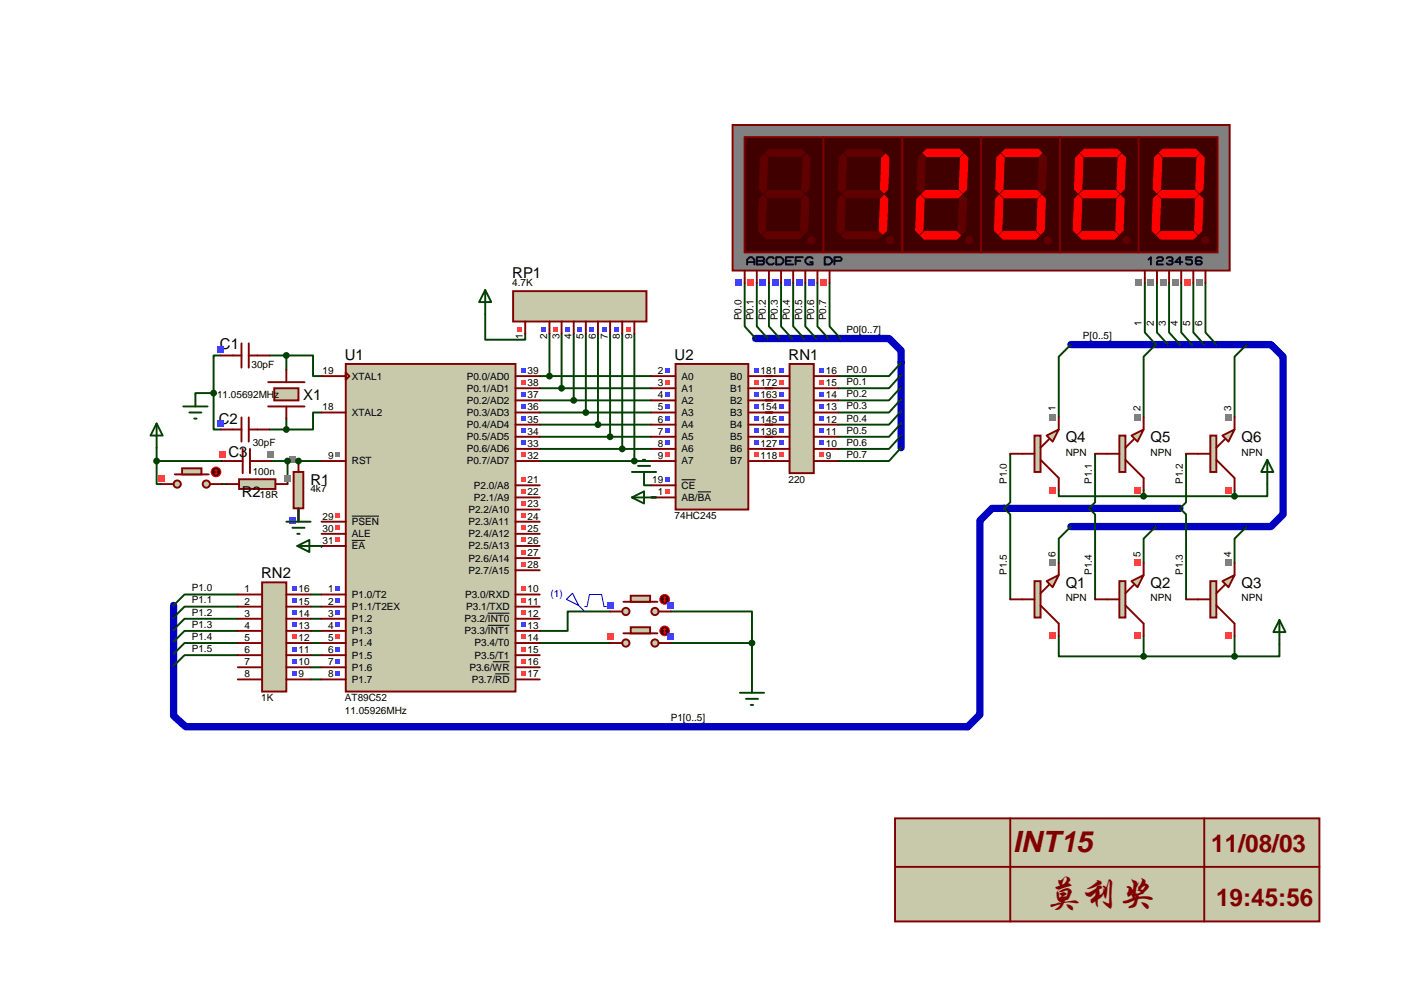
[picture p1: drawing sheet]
<svg xmlns="http://www.w3.org/2000/svg" width="297mm" height="210mm" viewBox="0 0 297 210" stroke-linecap="round" stroke-linejoin="round" font-family="sans-serif">
<path d="M158.3 70.9h27.9l2.6 2.5v20.3M224.3 72.1h41.9l2.6 2.6v33l-2.6 2.5h-41.9M247.2 106.4h-39.4l-2.5 2.6v40.6l-2.6 2.5h-163.8l-2.5-2.2v-23.2" fill="none" stroke="#0000c0" stroke-width="1.5"/>
<g fill="none" stroke="#004000" stroke-width=".4">
<path d="M46.3 74.4h-1.6v7.9M56.4 74.4h3.6M60 74.4h5.6v4.3h1.7M60 74.4v3.1M160.3 78.7h1.5M44.7 82.3v7.6h1.6M44.7 82.3h-3.8v.2M56.4 89.9h3.6M60 87.6v2.3M67.3 86.4h-1.7v3.5h-5.6M160.3 81.3h1.5M160.3 83.8h1.5"/>
<path d="M160.3 86.4h1.5M160.3 88.9h1.5M160.3 91.4h1.5M160.3 94h1.5M160.3 96.5h1.5M46.5 101.3h1M62.5 106.7v2.3M134.9 101.3v.3h1.5M136.4 104.1h1.1"/>
</g>
<circle cx="67.3" cy="114.3" r=".2" fill="#004000"/>
<g fill="none" stroke="#004000" stroke-width=".4">
<path d="M156 59.2v9.1l2.3 2.6M158.5 59.2v9.1l2.3 2.6M161.1 59.2v9.1l2.3 2.6M163.6 59.2v9.1l2.3 2.6M166.2 59.2v9.1l2.2 2.6M168.7 59.2v9.1l2.3 2.6M171.2 59.2v9.1l2.3 2.6M173.8 59.2v9.1l2.3 2.6M239.8 59.2v10.4l2.3 2.5-2.5 2.6v12.7M242.4 59.2v10.4l2.2 2.5M244.9 59.2v10.4l2.3 2.5M247.4 59.2v10.4l2.3 2.5"/>
<path d="M250 59.2v10.4l2.3 2.5M252.5 59.2v10.4l2.3 2.5M101.6 65.8v5.3h8.4v-1.2M113.1 78.7h23.3M115.1 69.9v8.8M117.6 69.9v11.4M120.2 69.9v13.9M122.7 69.9v16.5M125.3 69.9v19M127.8 69.9v21.5M130.3 69.9v24.1M132.9 69.9v26.6"/>
<path d="M188.8 78.5l-2.6 2.8h-10.6M188.8 75.9l-2.6 2.8h-10.6M224.3 72.1l-2.5 2.6v12.7M261.2 72.1l-2.6 2.6v12.7M32.8 96.5v4.8h1M32.8 96.5h13.7M32.8 93.7v2.8M56.7 96.5h10.6M60.2 96.5v4.8M62.5 96.3v.2M113.1 81.3h23.3M113.1 83.8h23.3"/>
<path d="M113.1 86.4h23.3M113.1 88.9h23.3M113.1 91.4h23.3M113.1 94h23.3M113.1 96.5h23.3M188.8 93.7l-2.6 2.8h-10.6M188.8 91.2l-2.6 2.8h-10.6M188.8 88.6l-2.6 2.8h-10.6M188.8 86.1l-2.6 2.8h-10.6M188.8 83.6l-2.6 2.8h-10.6M188.8 81l-2.6 2.8h-10.6M211.6 95v10.2l-1.2 1.2 1.2 1.3v17.8"/>
<path d="M229.4 95v10.2l-1.3 1.2 1.3 1.3v17.8M248.5 95v10.2l-1.3 1.2 1.3 1.3v17.8M221.8 102.6v1.3h17.8M224.3 110.2l-2.5 2.6v5.1M239.6 103.9h19M239.6 102.6v1.3M242.1 110.2l-2.5 2.6v5.1M258.6 102.6v1.3M261.2 110.2l-2.6 2.6v5.1M265.5 101.3v2.6h-6.9M49.8 124.5h-11.2l-2.2 2.2M49.8 127h-11.2l-2.2 2.3"/>
<path d="M49.8 129.5h-11.2l-2.2 2.3M49.8 132.1h-11.2l-2.2 2.3M49.8 134.6h-11.2l-2.2 2.3M49.8 137.2h-11.2l-2.2 2.2M65.1 134.6h2.2M65.1 124.5h2.2M65.1 127h2.2M65.1 129.5h2.2M65.1 132.1h2.2M65.1 137.2h2.2M65.1 139.7h2.2M113.1 134.6h14.7"/>
<path d="M127.8 128h-8.9v4.1h-5.8M140.5 134.6h17M140.5 128h17v14.5M221.8 133.1v4.3h17.8M239.6 137.4h19M239.6 133.1v4.3M258.6 133.1v4.3M268 134.9v2.5h-9.4M65.1 142.2h2.2"/>
</g>
<path d="M72.4 76.2h35.6v68.6h-35.6z" fill="#c8c8aa" stroke="#800000" stroke-width=".4"/>
<g fill="none" stroke="#800000" stroke-width=".4">
<path d="M67.3 78.7h5.1M72.4 78l.8 .7-.8 .8zM108 78.7h5.1M67.3 86.4h5.1M67.3 96.5h5.1M108 86.4h5.1M108 96.5h5.1M108 81.3h5.1M108 83.8h5.1M108 88.9h5.1M108 91.4h5.1M108 94h5.1"/>
<path d="M67.3 111.8h5.1M67.3 114.3h5.1M67.3 109.2h5.1M108 111.8h5.1M108 114.3h5.1M108 109.2h5.1M108 119.4h5.1M108 101.6h5.1M108 104.1h5.1M108 106.7h5.1M108 116.8h5.1M67.3 124.5h5.1"/>
<path d="M67.3 127h5.1M67.3 129.5h5.1M67.3 132.1h5.1M67.3 134.6h5.1M67.3 137.2h5.1M67.3 139.7h5.1M108 124.5h5.1M108 127h5.1M108 129.5h5.1M108 132.1h5.1M108 134.6h5.1M108 137.2h5.1"/>
<path d="M108 139.7h5.1M67.3 142.2h5.1M108 142.2h5.1"/>
</g>
<path d="M73.7 113.1h2.8M73.7 108.1h5.7M102.2 128.4h4.5M102.2 130.9h4.5M103.2 138.5h3.5M103.7 141.1h3" fill="none" stroke="#000" stroke-width=".21"/>
<g fill="#ff4040">
<path d="M70.3 110h1v1h-1z"/>
<path d="M70.3 112.5h1v1h-1z"/>
<path d="M70.3 107.4h1v1.1h-1z"/>
</g>
<path d="M70.3 94.7h1v1.1h-1z" fill="#808080"/>
<path d="M109.1 77h1v1h-1z" fill="#4040ff"/>
<path d="M109.1 79.5h1v1h-1z" fill="#ff4040"/>
<g fill="#4040ff">
<path d="M109.1 82h1v1.1h-1z"/>
<path d="M109.1 84.6h1v1h-1z"/>
<path d="M109.1 87.1h1v1h-1z"/>
<path d="M109.1 89.7h1v1h-1z"/>
<path d="M109.1 92.2h1v1h-1z"/>
</g>
<path d="M109.1 94.7h1v1.1h-1z" fill="#ff4040"/>
<g fill="#4040ff">
<path d="M70.3 122.7h1v1h-1z"/>
<path d="M70.3 125.2h1v1h-1z"/>
<path d="M70.3 127.8h1v1h-1z"/>
<path d="M70.3 130.3h1v1h-1z"/>
</g>
<path d="M70.3 132.8h1v1.1h-1z" fill="#ff4040"/>
<g fill="#4040ff">
<path d="M70.3 135.4h1v1h-1z"/>
<path d="M70.3 137.9h1v1h-1z"/>
<path d="M70.3 140.5h1v1h-1z"/>
</g>
<g fill="#ff4040">
<path d="M109.1 122.7h1v1h-1z"/>
<path d="M109.1 125.2h1v1h-1z"/>
<path d="M109.1 127.8h1v1h-1z"/>
</g>
<path d="M109.1 130.3h1v1h-1z" fill="#4040ff"/>
<g fill="#ff4040">
<path d="M109.1 132.8h1v1.1h-1z"/>
<path d="M109.1 140.5h1v1h-1z"/>
<path d="M109.1 137.9h1v1h-1z"/>
<path d="M109.1 135.4h1v1h-1z"/>
<path d="M109.1 117.6h1v1h-1z"/>
<path d="M109.1 99.8h1v1h-1z"/>
<path d="M109.1 102.4h1v1h-1z"/>
<path d="M109.1 104.9h1v1h-1z"/>
<path d="M109.1 107.4h1v1.1h-1z"/>
<path d="M109.1 110h1v1h-1z"/>
<path d="M109.1 112.5h1v1h-1z"/>
<path d="M109.1 115.1h1v1h-1z"/>
</g>
<path d="M56.2 85.1h7.6M56.2 80h7.6" fill="none" stroke="#800000" stroke-width=".4"/>
<path d="M57.4 81.3h5.1v2.5h-5.1z" fill="#c8c8aa" stroke="#800000" stroke-width=".4"/>
<path d="M46.3 74.4h4.3M50.6 71.9v5.1M52.1 71.9v5.1M52.1 74.4h4.3M60 77.5v2.5M60 85.1v2.5" fill="none" stroke="#800000" stroke-width=".4"/>
<path d="M45.6 72.5h1.3v1.3h-1.3z" fill="#4040ff"/>
<path d="M46.3 89.9h4.3M50.6 87.4v5.1M52.1 87.4v5.1M52.1 89.9h4.3" fill="none" stroke="#800000" stroke-width=".4"/>
<path d="M45.6 88h1.3v1.3h-1.3z" fill="#4040ff"/>
<g fill="#004000" stroke="#004000" stroke-width=".4">
<circle cx="60" cy="89.9" r=".51"/>
<circle cx="60" cy="74.4" r=".51"/>
</g>
<path d="M46.5 96.5h4.3M50.8 94v5.1M52.4 94v5.1M52.4 96.5h4.3" fill="none" stroke="#800000" stroke-width=".4"/>
<path d="M45.9 94.6h1.3v1.3h-1.3z" fill="#ff4040"/>
<path d="M56 94.6h1.3v1.3h-1.3z" fill="#808080"/>
<g fill="#c8c8aa" stroke="#800000" stroke-width=".4">
<circle cx="43.2" cy="101.3" r=".76"/>
<circle cx="37.1" cy="101.3" r=".76"/>
</g>
<path d="M36.6 99.3h7.1" fill="none" stroke="#800000" stroke-width=".4"/>
<path d="M38.1 98h4.1v1.3h-4.1z" fill="#c8c8aa" stroke="#800000" stroke-width=".4"/>
<path d="M33.8 101.3h2.6M44 101.3h2.5" fill="none" stroke="#800000" stroke-width=".4"/>
<circle cx="45.3" cy="98.8" r="1.02" fill="#400000" stroke="#f00" stroke-width=".21"/>
<path d="M45 98.6l.3-.3 .2 .3M45 99.1l.3 .2M45.3 98.3v1M45.5 99.1l-.2 .2" fill="none" stroke="#f00" stroke-width=".21"/>
<path d="M33.2 99.4h1.3v1.3h-1.3z" fill="#ff4040"/>
<path d="M61.5 98.8h2v7.6h-2z" fill="#c8c8aa" stroke="#800000" stroke-width=".4"/>
<path d="M62.5 96.3v2.5M62.5 106.4v2.6" fill="none" stroke="#800000" stroke-width=".4"/>
<path d="M60.6 95.6h1.3v1.3h-1.3z" fill="#808080"/>
<path d="M60.6 108.3h1.3v1.3h-1.3z" fill="#4040ff"/>
<path d="M50.1 100.3h7.6v2.1h-7.6z" fill="#c8c8aa" stroke="#800000" stroke-width=".4"/>
<path d="M47.5 101.3h2.6M57.7 101.3h2.5" fill="none" stroke="#800000" stroke-width=".4"/>
<path d="M59.6 99.4h1.3v1.3h-1.3z" fill="#808080"/>
<path d="M32.8 88.6v5.1M32.8 88.6l1.3 2.6h-2.6zM38.4 85.1h5.1M39.7 86.4h2.5M40.7 87.6h.5M40.9 82.6v2.5M60 109.2h5.1M61.3 110.5h2.5M62.3 111.8h.5M62.5 106.7v2.5" fill="none" stroke="#004000" stroke-width=".4"/>
<circle cx="44.7" cy="82.3" r=".51" fill="#004000" stroke="#004000" stroke-width=".4"/>
<path d="M141.5 76.2h15.3v30.5h-15.3z" fill="#c8c8aa" stroke="#800000" stroke-width=".4"/>
<g fill="none" stroke="#800000" stroke-width=".4">
<path d="M136.4 78.7h5.1M156.8 78.7h5M136.4 81.3h5.1M136.4 83.8h5.1M136.4 86.4h5.1M136.4 88.9h5.1M136.4 91.4h5.1M136.4 94h5.1M136.4 96.5h5.1M156.8 81.3h5M156.8 83.8h5M156.8 86.4h5"/>
<path d="M156.8 88.9h5M156.8 91.4h5M156.8 94h5M156.8 96.5h5M136.4 101.6h5.1M136.4 104.1h5.1"/>
</g>
<path d="M142.8 100.4h2.9M146.2 103h2.7" fill="none" stroke="#000" stroke-width=".21"/>
<g fill="#4040ff">
<path d="M139.4 77h1v1h-1z"/>
<path d="M157.9 77h1v1h-1z"/>
</g>
<g fill="#ff4040">
<path d="M139.4 79.5h1v1h-1z"/>
<path d="M157.9 79.5h1v1h-1z"/>
</g>
<g fill="#4040ff">
<path d="M139.4 82h1v1.1h-1z"/>
<path d="M157.9 82h1v1.1h-1z"/>
<path d="M139.4 84.6h1v1h-1z"/>
<path d="M157.9 84.6h1v1h-1z"/>
<path d="M139.4 87.1h1v1h-1z"/>
<path d="M157.9 87.1h1v1h-1z"/>
<path d="M139.4 89.7h1v1h-1z"/>
<path d="M157.9 89.7h1v1h-1z"/>
<path d="M139.4 92.2h1v1h-1z"/>
<path d="M157.9 92.2h1v1h-1z"/>
</g>
<g fill="#ff4040">
<path d="M139.4 94.7h1v1.1h-1z"/>
<path d="M157.9 94.7h1v1.1h-1z"/>
</g>
<path d="M139.4 99.8h1v1h-1z" fill="#4040ff"/>
<path d="M139.4 102.4h1v1h-1z" fill="#ff4040"/>
<path d="M132.4 98.8h5.1M133.6 97.5h2.6M134.7 96.3h.5M134.9 98.8v2.5M132.4 104.1l2.5-1.2v2.5zM132.4 104.1h5.1" fill="none" stroke="#004000" stroke-width=".4"/>
<path d="M165.4 76.2h5.1v22.9h-5.1z" fill="#c8c8aa" stroke="#800000" stroke-width=".4"/>
<g fill="none" stroke="#800000" stroke-width=".4">
<path d="M160.3 78.7h5.1M170.5 78.7h5.1M160.3 81.3h5.1M160.3 83.8h5.1M160.3 86.4h5.1M160.3 88.9h5.1M160.3 91.4h5.1M160.3 94h5.1M160.3 96.5h5.1M170.5 81.3h5.1M170.5 83.8h5.1M170.5 86.4h5.1"/>
<path d="M170.5 88.9h5.1M170.5 91.4h5.1M170.5 94h5.1M170.5 96.5h5.1"/>
</g>
<path d="M163.2 77h1.1v1h-1.1z" fill="#4040ff"/>
<path d="M163.2 79.5h1.1v1h-1.1z" fill="#ff4040"/>
<g fill="#4040ff">
<path d="M163.2 82h1.1v1.1h-1.1z"/>
<path d="M163.2 84.6h1.1v1h-1.1z"/>
<path d="M163.2 87.1h1.1v1h-1.1z"/>
<path d="M163.2 89.7h1.1v1h-1.1z"/>
<path d="M163.2 92.2h1.1v1h-1.1z"/>
</g>
<path d="M163.2 94.7h1.1v1.1h-1.1z" fill="#ff4040"/>
<path d="M171.6 77h1v1h-1z" fill="#4040ff"/>
<path d="M171.6 79.5h1v1h-1z" fill="#ff4040"/>
<g fill="#4040ff">
<path d="M171.6 82h1v1.1h-1z"/>
<path d="M171.6 84.6h1v1h-1z"/>
<path d="M171.6 87.1h1v1h-1z"/>
<path d="M171.6 89.7h1v1h-1z"/>
<path d="M171.6 92.2h1v1h-1z"/>
</g>
<path d="M171.6 94.7h1v1.1h-1z" fill="#ff4040"/>
<path d="M62.3 114.3h5M62.3 114.3l2.5-1.3v2.6z" fill="none" stroke="#004000" stroke-width=".4"/>
<path d="M107.5 61h27.9v6.3h-27.9z" fill="#c8c8aa" stroke="#800000" stroke-width=".4"/>
<path d="M110 67.3v2.5M115.1 67.3v2.5M117.6 67.3v2.5M120.2 67.3v2.5M122.7 67.3v2.5M125.3 67.3v2.5M127.8 67.3v2.5M130.3 67.3v2.5M132.9 67.3v2.5" fill="none" stroke="#800000" stroke-width=".4"/>
<path d="M113.3 68.5h1v1h-1z" fill="#4040ff"/>
<path d="M115.9 68.5h1v1h-1z" fill="#ff4040"/>
<g fill="#4040ff">
<path d="M118.4 68.5h1v1h-1z"/>
<path d="M120.9 68.5h1.1v1h-1.1z"/>
<path d="M123.5 68.5h1v1h-1z"/>
<path d="M126 68.5h1v1h-1z"/>
<path d="M128.6 68.5h1v1h-1z"/>
</g>
<g fill="#ff4040">
<path d="M131.1 68.5h1v1h-1z"/>
<path d="M108.2 68.5h1.1v1h-1.1z"/>
</g>
<path d="M101.6 60.7l1.3 2.5h-2.5zM101.6 60.7v5.1" fill="none" stroke="#004000" stroke-width=".4"/>
<g fill="#004000" stroke="#004000" stroke-width=".4">
<circle cx="62.5" cy="96.5" r=".51"/>
<circle cx="32.8" cy="96.5" r=".51"/>
<circle cx="60.2" cy="96.5" r=".51"/>
<circle cx="115.1" cy="78.7" r=".51"/>
<circle cx="117.6" cy="81.3" r=".51"/>
<circle cx="120.2" cy="83.8" r=".51"/>
<circle cx="122.7" cy="86.4" r=".51"/>
<circle cx="125.3" cy="88.9" r=".51"/>
<circle cx="127.8" cy="91.4" r=".51"/>
<circle cx="130.3" cy="94" r=".51"/>
<circle cx="132.9" cy="96.5" r=".51"/>
</g>
<path d="M153.5 26.2h104.1v30.4h-104.1z" fill="#808080" stroke="#800000" stroke-width=".4"/>
<path d="M156 28.7h16.5v24.1h-16.5z" fill="#400000" stroke="#800000" stroke-width=".4"/>
<g fill="#600000" stroke="#600000" stroke-width=".21">
<path d="M161.1 31.2h6.8l.8 .8-.8 .8h-6.8l-.8-.8z"/>
<path d="M168.2 33l.7-.7 .8 .7-.2 6.6-.8 .8-.8-.8z"/>
<path d="M160.1 40.6l.7-.7h6.9l.7 .7-.7 .8h-6.9z"/>
<path d="M159.3 33l.8-.7 .7 .7-.2 6.6-.8 .8-.8-.8z"/>
<path d="M167.9 41.7l.8-.8 .8 .8-.3 6.6-.8 .7-.7-.7z"/>
<path d="M160.6 48.5h6.8l.8 .8-.8 .7h-6.8l-.8-.7z"/>
<path d="M159 41.7l.8-.8 .8 .8-.3 6.6-.7 .7-.8-.7z"/>
</g>
<path d="M172.5 28.7h16.5v24.1h-16.5z" fill="#400000" stroke="#800000" stroke-width=".4"/>
<g fill="#600000" stroke="#600000" stroke-width=".21">
<path d="M177.6 31.2h6.8l.8 .8-.8 .8h-6.8l-.8-.8z"/>
<path d="M184.7 33l.8-.7 .7 .7-.2 6.6-.8 .8-.8-.8z"/>
<path d="M176.6 40.6l.7-.7h6.9l.8 .7-.8 .8h-6.9z"/>
<path d="M175.8 33l.8-.7 .7 .7-.2 6.6-.8 .8-.7-.8z"/>
<path d="M184.4 41.7l.8-.8 .8 .8-.3 6.6-.7 .7-.8-.7z"/>
<path d="M177.1 48.5h6.8l.8 .8-.8 .7h-6.8l-.8-.7z"/>
<path d="M175.6 41.7l.7-.8 .8 .8-.3 6.6-.7 .7-.8-.7z"/>
<circle cx="170" cy="50.3" r=".76"/>
<circle cx="186.5" cy="50.3" r=".76"/>
</g>
<path d="M189 28.7h16.5v24.1h-16.5z" fill="#400000" stroke="#800000" stroke-width=".4"/>
<g fill="#600000" stroke="#600000" stroke-width=".21">
<path d="M193.3 32l.8-.8h6.9l.7 .8-.7 .8h-6.9z"/>
<path d="M201.2 33l.8-.7 .7 .7-.2 6.6-.8 .8-.7-.8z"/>
<path d="M193.1 40.6l.7-.7h6.9l.8 .7-.8 .8h-6.9z"/>
<path d="M193.1 32.3l.7 .7-.2 6.6-.8 .8-.7-.8 .2-6.6z"/>
<path d="M201 41.7l.7-.8 .8 .8-.3 6.6-.7 .7-.8-.7z"/>
<path d="M192.8 49.3l.8-.8h6.8l.8 .8-.8 .7h-6.8z"/>
<path d="M192.1 41.7l.7-.8 .8 .8-.3 6.6-.7 .7-.8-.7z"/>
<circle cx="203" cy="50.3" r=".76"/>
</g>
<path d="M205.5 28.7h16.5v24.1h-16.5z" fill="#400000" stroke="#800000" stroke-width=".4"/>
<g fill="#600000" stroke="#600000" stroke-width=".21">
<path d="M210.6 31.2h6.9l.7 .8-.7 .8h-6.9l-.8-.8z"/>
<path d="M217.7 33l.8-.7 .7 .7-.2 6.6-.8 .8-.7-.8z"/>
<path d="M209.6 40.6l.8-.7h6.8l.8 .7-.8 .8h-6.8z"/>
<path d="M208.8 33l.8-.7 .8 .7-.3 6.6-.8 .8-.7-.8z"/>
<path d="M217.5 41.7l.7-.8 .8 .8-.3 6.6-.7 .7-.8-.7z"/>
<path d="M209.3 49.3l.8-.8h6.9l.7 .8-.7 .7h-6.9z"/>
<path d="M208.6 41.7l.7-.8 .8 .8-.3 6.6-.7 .7-.8-.7z"/>
<circle cx="219.5" cy="50.3" r=".76"/>
</g>
<g fill="none" stroke="#000" stroke-width=".4">
<path d="M156.5 55.4v-1l.5-.6h.5l.5 .6v1M156.5 54.9h1.5M158.5 53.8h1.3l.3 .3v.3l-.3 .2 .3 .3v.2l-.3 .3h-1.3zM158.5 54.6h1.3M162.1 54.1l-.3-.3h-.7l-.5 .6v.5l.5 .5h.7l.3-.3M162.6 53.8h1l.5 .6v.5l-.5 .5h-1zM164.6 54.6h1M166.2 53.8h-1.6v1.6h1.6M166.7 54.6h1M168.2 53.8h-1.5v1.6M170.2 54.1l-.2-.3h-.8l-.5 .6v.5l.5 .5h1v-.5h-.5M172.8 53.8h1l.5 .6v.5l-.5 .5h-1z"/>
<path d="M174.8 54.6h1.3l.2-.2v-.3l-.2-.3h-1.3v1.6M240.6 54.4l.5-.6v1.6M242.4 54.1l.2-.3h.8l.2 .3v.3l-.2 .2h-.8l-.2 .3v.5h1.2M244.4 54.1l.2-.3h.8l.3 .3v.3l-.3 .2 .3 .3v.2l-.3 .3h-.8l-.2-.3M244.9 54.6h.5M247.7 54.9h-1.5l1-1.1v1.6M249.7 53.8h-1.2v.6h1l.2 .2v.5l-.2 .3h-.8l-.2-.3M251.8 54.1l-.3-.3h-.8l-.2 .3v1l.2 .3h.8l.3-.3v-.2l-.3-.3h-1"/>
</g>
<path d="M222 28.7h16.5v24.1h-16.5z" fill="#400000" stroke="#800000" stroke-width=".4"/>
<g fill="#600000" stroke="#600000" stroke-width=".21">
<path d="M226.4 32l.7-.8h6.9l.7 .8-.7 .8h-6.9z"/>
<path d="M234.2 33l.8-.7 .8 .7-.3 6.6-.8 .8-.7-.8z"/>
<path d="M226.1 40.6l.8-.7h6.8l.8 .7-.8 .8h-6.8z"/>
<path d="M225.3 33l.8-.7 .8 .7-.3 6.6-.8 .8-.7-.8z"/>
<path d="M234.7 40.9l.8 .8-.3 6.6-.7 .7-.8-.7 .3-6.6z"/>
<path d="M225.8 49.3l.8-.8h6.9l.7 .8-.7 .7h-6.9z"/>
<path d="M225.1 41.7l.7-.8 .8 .8-.2 6.6-.8 .7-.8-.7z"/>
<circle cx="236" cy="50.3" r=".76"/>
</g>
<path d="M238.5 28.7h16.6v24.1h-16.6z" fill="#400000" stroke="#800000" stroke-width=".4"/>
<g fill="#600000" stroke="#600000" stroke-width=".21">
<path d="M242.9 32l.7-.8h6.9l.7 .8-.7 .8h-6.9z"/>
<path d="M250.7 33l.8-.7 .8 .7-.3 6.6-.8 .8-.7-.8z"/>
<path d="M243.4 39.9h6.8l.8 .7-.8 .8h-6.8l-.8-.8z"/>
<path d="M241.8 33l.8-.7 .8 .7-.3 6.6-.7 .8-.8-.8z"/>
<path d="M250.5 41.7l.7-.8 .8 .8-.2 6.6-.8 .7-.8-.7z"/>
<path d="M242.4 49.3l.7-.8h6.9l.7 .8-.7 .7h-6.9z"/>
<path d="M242.4 40.9l.7 .8-.2 6.6-.8 .7-.8-.7 .3-6.6z"/>
<circle cx="252.5" cy="50.3" r=".76"/>
</g>
<g fill="#f00" stroke="#f00" stroke-width=".21">
<path d="M184.7 33l.8-.7 .7 .7-.2 6.6-.8 .8-.8-.8z"/>
<path d="M184.4 41.7l.8-.8 .8 .8-.3 6.6-.7 .7-.8-.7z"/>
<path d="M193.3 32l.8-.8h6.9l.7 .8-.7 .8h-6.9z"/>
<path d="M201.2 33l.8-.7 .7 .7-.2 6.6-.8 .8-.7-.8z"/>
<path d="M192.8 49.3l.8-.8h6.8l.8 .8-.8 .7h-6.8z"/>
<path d="M192.1 41.7l.7-.8 .8 .8-.3 6.6-.7 .7-.8-.7z"/>
<path d="M193.1 40.6l.7-.7h6.9l.8 .7-.8 .8h-6.9z"/>
<path d="M210.6 31.2h6.9l.7 .8-.7 .8h-6.9l-.8-.8z"/>
<path d="M217.5 41.7l.7-.8 .8 .8-.3 6.6-.7 .7-.8-.7z"/>
<path d="M209.3 49.3l.8-.8h6.9l.7 .8-.7 .7h-6.9z"/>
<path d="M208.6 41.7l.7-.8 .8 .8-.3 6.6-.7 .7-.8-.7z"/>
<path d="M208.8 33l.8-.7 .8 .7-.3 6.6-.8 .8-.7-.8z"/>
<path d="M209.6 40.6l.8-.7h6.8l.8 .7-.8 .8h-6.8z"/>
<path d="M226.4 32l.7-.8h6.9l.7 .8-.7 .8h-6.9z"/>
<path d="M234.2 33l.8-.7 .8 .7-.3 6.6-.8 .8-.7-.8z"/>
<path d="M234.7 40.9l.8 .8-.3 6.6-.7 .7-.8-.7 .3-6.6z"/>
<path d="M225.8 49.3l.8-.8h6.9l.7 .8-.7 .7h-6.9z"/>
<path d="M225.1 41.7l.7-.8 .8 .8-.2 6.6-.8 .7-.8-.7z"/>
<path d="M225.3 33l.8-.7 .8 .7-.3 6.6-.8 .8-.7-.8z"/>
<path d="M226.1 40.6l.8-.7h6.8l.8 .7-.8 .8h-6.8z"/>
<path d="M242.9 32l.7-.8h6.9l.7 .8-.7 .8h-6.9z"/>
<path d="M250.7 33l.8-.7 .8 .7-.3 6.6-.8 .8-.7-.8z"/>
<path d="M250.5 41.7l.7-.8 .8 .8-.2 6.6-.8 .7-.8-.7z"/>
<path d="M242.4 49.3l.7-.8h6.9l.7 .8-.7 .7h-6.9z"/>
<path d="M242.4 40.9l.7 .8-.2 6.6-.8 .7-.8-.7 .3-6.6z"/>
<path d="M241.8 33l.8-.7 .8 .7-.3 6.6-.7 .8-.8-.8z"/>
<path d="M243.4 39.9h6.8l.8 .7-.8 .8h-6.8l-.8-.8z"/>
</g>
<g fill="none" stroke="#800000" stroke-width=".4">
<path d="M156 56.6v2.6M158.5 56.6v2.6M161.1 56.6v2.6M163.6 56.6v2.6M166.2 56.6v2.6M168.7 56.6v2.6M171.2 56.6v2.6M173.8 56.6v2.6M239.8 56.6v2.6M242.4 56.6v2.6M244.9 56.6v2.6M247.4 56.6v2.6"/>
<path d="M250 56.6v2.6M252.5 56.6v2.6"/>
</g>
<g fill="#808080">
<path d="M237.9 58.5h1.3v1.3h-1.3z"/>
<path d="M240.5 58.5h1.2v1.3h-1.2z"/>
<path d="M243 58.5h1.3v1.3h-1.3z"/>
<path d="M245.5 58.5h1.3v1.3h-1.3z"/>
</g>
<path d="M154.1 58.5h1.3v1.3h-1.3z" fill="#4040ff"/>
<path d="M156.6 58.5h1.3v1.3h-1.3z" fill="#ff4040"/>
<g fill="#4040ff">
<path d="M159.2 58.5h1.2v1.3h-1.2z"/>
<path d="M161.7 58.5h1.3v1.3h-1.3z"/>
<path d="M164.3 58.5h1.2v1.3h-1.2z"/>
<path d="M166.8 58.5h1.3v1.3h-1.3z"/>
<path d="M169.3 58.5h1.3v1.3h-1.3z"/>
</g>
<g fill="#ff4040">
<path d="M171.9 58.5h1.2v1.3h-1.2z"/>
<path d="M248.1 58.5h1.2v1.3h-1.2z"/>
</g>
<path d="M250.6 58.5h1.3v1.3h-1.3z" fill="#808080"/>
<g fill="#c8c8aa" stroke="#800000" stroke-width=".4">
<path d="M219.2 121.7l2.6-1.3-1.3 2.5z"/>
<path d="M216.7 121.7h1.3v7.6h-1.3z"/>
</g>
<path d="M221.8 117.9v2.5M211.6 125.5h5.1M218 126.7l3.8 3.9v2.5M219.7 122.4l-1.7 1.8" fill="none" stroke="#800000" stroke-width=".4"/>
<path d="M219.9 132.5h1.2v1.2h-1.2z" fill="#ff4040"/>
<path d="M219.9 117.2h1.2v1.3h-1.2z" fill="#808080"/>
<g fill="#c8c8aa" stroke="#800000" stroke-width=".4">
<path d="M237 121.7l2.6-1.3-1.3 2.5z"/>
<path d="M234.5 121.7h1.3v7.6h-1.3z"/>
</g>
<path d="M239.6 117.9v2.5M229.4 125.5h5.1M235.8 126.7l3.8 3.9v2.5M237.5 122.4l-1.7 1.8" fill="none" stroke="#800000" stroke-width=".4"/>
<g fill="#ff4040">
<path d="M237.7 132.5h1.2v1.2h-1.2z"/>
<path d="M237.7 117.2h1.2v1.3h-1.2z"/>
</g>
<g fill="#c8c8aa" stroke="#800000" stroke-width=".4">
<path d="M256.1 121.7l2.5-1.3-1.3 2.5z"/>
<path d="M253.5 121.7h1.3v7.6h-1.3z"/>
</g>
<path d="M258.6 117.9v2.5M248.5 125.5h5M254.8 126.7l3.8 3.9v2.5M256.6 122.4l-1.8 1.8" fill="none" stroke="#800000" stroke-width=".4"/>
<path d="M256.7 132.5h1.3v1.2h-1.3z" fill="#ff4040"/>
<path d="M256.7 117.2h1.3v1.3h-1.3z" fill="#808080"/>
<g fill="#c8c8aa" stroke="#800000" stroke-width=".4">
<path d="M219.2 91.2l2.6-1.3-1.3 2.6z"/>
<path d="M216.7 91.2h1.3v7.6h-1.3z"/>
</g>
<path d="M211.6 95h5.1M218 96.3l3.8 3.8v2.5M219.7 91.9l-1.7 1.8M221.8 87.4v2.5" fill="none" stroke="#800000" stroke-width=".4"/>
<path d="M219.9 102h1.2v1.3h-1.2z" fill="#ff4040"/>
<path d="M219.9 86.7h1.2v1.3h-1.2z" fill="#808080"/>
<g fill="#c8c8aa" stroke="#800000" stroke-width=".4">
<path d="M237 91.2l2.6-1.3-1.3 2.6z"/>
<path d="M234.5 91.2h1.3v7.6h-1.3z"/>
</g>
<path d="M229.4 95h5.1M235.8 96.3l3.8 3.8v2.5M237.5 91.9l-1.7 1.8M239.6 87.4v2.5" fill="none" stroke="#800000" stroke-width=".4"/>
<path d="M237.7 102h1.2v1.3h-1.2z" fill="#ff4040"/>
<path d="M237.7 86.7h1.2v1.3h-1.2z" fill="#808080"/>
<g fill="#c8c8aa" stroke="#800000" stroke-width=".4">
<path d="M256.1 91.2l2.5-1.3-1.3 2.6z"/>
<path d="M253.5 91.2h1.3v7.6h-1.3z"/>
</g>
<path d="M248.5 95h5M254.8 96.3l3.8 3.8v2.5M256.6 91.9l-1.8 1.8M258.6 87.4v2.5" fill="none" stroke="#800000" stroke-width=".4"/>
<path d="M256.7 102h1.3v1.3h-1.3z" fill="#ff4040"/>
<path d="M256.7 86.7h1.3v1.3h-1.3z" fill="#808080"/>
<path d="M265.5 96.3v5M265.5 96.3l1.2 2.5h-2.5zM268 129.8v5.1M268 129.8l1.3 2.5h-2.6z" fill="none" stroke="#004000" stroke-width=".4"/>
<g fill="#004000" stroke="#004000" stroke-width=".4">
<circle cx="258.6" cy="137.4" r=".51"/>
<circle cx="239.6" cy="137.4" r=".51"/>
<circle cx="239.6" cy="103.9" r=".51"/>
<circle cx="258.6" cy="103.9" r=".51"/>
</g>
<g fill="#c8c8aa" stroke="#800000" stroke-width=".4">
<circle cx="137.2" cy="128" r=".76"/>
<circle cx="131.1" cy="128" r=".76"/>
</g>
<path d="M130.6 126h7.1" fill="none" stroke="#800000" stroke-width=".4"/>
<path d="M132.1 124.7h4.1v1.3h-4.1z" fill="#c8c8aa" stroke="#800000" stroke-width=".4"/>
<path d="M127.8 128h2.5M138 128h2.5" fill="none" stroke="#800000" stroke-width=".4"/>
<circle cx="139.2" cy="125.5" r="1.02" fill="#400000" stroke="#f00" stroke-width=".21"/>
<path d="M139 125.2l.2-.2 .3 .2M139 125.7l.2 .3M139.2 125v1M139.5 125.7l-.3 .3" fill="none" stroke="#f00" stroke-width=".21"/>
<g fill="#4040ff">
<path d="M127.2 126.1h1.2v1.3h-1.2z"/>
<path d="M139.9 126.1h1.2v1.3h-1.2z"/>
</g>
<g fill="#c8c8aa" stroke="#800000" stroke-width=".4">
<circle cx="137.2" cy="134.6" r=".76"/>
<circle cx="131.1" cy="134.6" r=".76"/>
</g>
<path d="M130.6 132.6h7.1" fill="none" stroke="#800000" stroke-width=".4"/>
<path d="M132.1 131.3h4.1v1.3h-4.1z" fill="#c8c8aa" stroke="#800000" stroke-width=".4"/>
<path d="M127.8 134.6h2.5M138 134.6h2.5" fill="none" stroke="#800000" stroke-width=".4"/>
<circle cx="139.2" cy="132.1" r="1.02" fill="#400000" stroke="#f00" stroke-width=".21"/>
<path d="M139 131.8l.2-.2 .3 .2M139 132.3l.2 .3M139.2 131.6v1M139.5 132.3l-.3 .3" fill="none" stroke="#f00" stroke-width=".21"/>
<path d="M127.2 132.7h1.2v1.3h-1.2z" fill="#ff4040"/>
<path d="M139.9 132.7h1.2v1.3h-1.2z" fill="#4040ff"/>
<path d="M155 145h5.1M156.2 146.3h2.6M157.3 147.6h.5M157.5 142.5v2.5" fill="none" stroke="#004000" stroke-width=".4"/>
<circle cx="157.5" cy="134.6" r=".51" fill="#004000" stroke="#004000" stroke-width=".4"/>
<path d="M54.9 121.9h5.1v22.9h-5.1z" fill="#c8c8aa" stroke="#800000" stroke-width=".4"/>
<g fill="none" stroke="#800000" stroke-width=".4">
<path d="M49.8 124.5h5.1M49.8 127h5.1M49.8 129.5h5.1M49.8 132.1h5.1M49.8 134.6h5.1M49.8 137.2h5.1M49.8 139.7h5.1M60 124.5h5.1M60 127h5.1M60 129.5h5.1M60 132.1h5.1M60 134.6h5.1"/>
<path d="M60 137.2h5.1M60 139.7h5.1M49.8 142.2h5.1M60 142.2h5.1"/>
</g>
<g fill="#4040ff">
<path d="M61.1 122.7h1v1h-1z"/>
<path d="M61.1 125.2h1v1h-1z"/>
<path d="M61.1 127.8h1v1h-1z"/>
<path d="M61.1 130.3h1v1h-1z"/>
</g>
<path d="M61.1 132.8h1v1.1h-1z" fill="#ff4040"/>
<g fill="#4040ff">
<path d="M61.1 135.4h1v1h-1z"/>
<path d="M61.1 137.9h1v1h-1z"/>
<path d="M61.1 140.5h1v1h-1z"/>
</g>
<path d="M187.5 171.3h88.9v21.6h-88.9z" fill="#c8c8aa" stroke="#800000" stroke-width=".4"/>
<path d="M211.6 171.3v21.6M252.3 171.3v21.6M187.5 181.5h88.9" fill="none" stroke="#800000" stroke-width=".4"/>
<path d="M118.7 125.5l1.2-1.3 1.3 2.5zM121.2 126.7l1.3 1.3M122.5 127h.5l.5-2.5h2.5l.5 2.5h.5" fill="none" stroke="#0000c0" stroke-width=".21"/>
<text font-size="7.8" fill="#800000" x="218.9" y="189.5">莫利奖</text>
<text font-size="6.1" fill="#800000" x="212.2" y="178.4">INT15</text>
<g font-size="5.1" fill="#800000">
<text x="253.7" y="178.3">11/08/03</text>
<text x="254.7" y="189.7">19:45:56</text>
</g>
<g font-size="3.1">
<text x="107.3" y="58.3">RP1</text>
<text x="46.1" y="73">C1</text>
<text x="72.2" y="75.3">U1</text>
<text x="141.3" y="75.3">U2</text>
<text x="165.2" y="75.3">RN1</text>
<text x="63.5" y="83.7">X1</text>
<text x="45.8" y="88.8">C2</text>
<text x="47.9" y="95.7">C3</text>
<text x="223.2" y="92.6">Q4</text>
<text x="241" y="92.6">Q5</text>
<text x="260.1" y="92.6">Q6</text>
<text x="65" y="101.5">R1</text>
<text x="50.6" y="104">R2</text>
<text x="54.7" y="121">RN2</text>
<text x="223.2" y="123">Q1</text>
<text x="241" y="123">Q2</text>
<text x="260.1" y="123">Q3</text>
</g>
<g font-size="2.1">
<text x="107.3" y="59.9">4.7K</text>
<text x="109.6" y="71" transform="rotate(-90 109.6 71)">1</text>
<text x="114.6" y="71" transform="rotate(-90 114.6 71)">2</text>
<text x="117.2" y="71" transform="rotate(-90 117.2 71)">3</text>
<text x="119.7" y="71" transform="rotate(-90 119.7 71)">4</text>
<text x="122.3" y="71" transform="rotate(-90 122.3 71)">5</text>
<text x="124.8" y="71" transform="rotate(-90 124.8 71)">6</text>
<text x="127.3" y="71" transform="rotate(-90 127.3 71)">7</text>
<text x="129.9" y="71" transform="rotate(-90 129.9 71)">8</text>
<text x="132.4" y="71" transform="rotate(-90 132.4 71)">9</text>
<text x="155.3" y="67.1" transform="rotate(-90 155.3 67.1)">P0.0</text>
<text x="157.9" y="67.1" transform="rotate(-90 157.9 67.1)">P0.1</text>
<text x="160.4" y="67.1" transform="rotate(-90 160.4 67.1)">P0.2</text>
<text x="162.9" y="67.1" transform="rotate(-90 162.9 67.1)">P0.3</text>
<text x="165.5" y="67.1" transform="rotate(-90 165.5 67.1)">P0.4</text>
<text x="168" y="67.1" transform="rotate(-90 168 67.1)">P0.5</text>
<text x="170.6" y="67.1" transform="rotate(-90 170.6 67.1)">P0.6</text>
<text x="173.1" y="67.1" transform="rotate(-90 173.1 67.1)">P0.7</text>
<text x="177.3" y="69.7">P0[0..7]</text>
<text x="226.9" y="70.9">P[0..5]</text>
<text x="239.1" y="68.3" transform="rotate(-90 239.1 68.3)">1</text>
<text x="241.7" y="68.3" transform="rotate(-90 241.7 68.3)">2</text>
<text x="244.2" y="68.3" transform="rotate(-90 244.2 68.3)">3</text>
<text x="246.8" y="68.3" transform="rotate(-90 246.8 68.3)">4</text>
<text x="249.3" y="68.3" transform="rotate(-90 249.3 68.3)">5</text>
<text x="251.8" y="68.3" transform="rotate(-90 251.8 68.3)">6</text>
<text x="52.7" y="77">30pF</text>
<text x="45.5" y="83.2">11.05692MHz</text>
<text x="67.6" y="78.3">19</text>
<text x="73.7" y="79.5">XTAL1</text>
<text x="97.8" y="79.5">P0.0/AD0</text>
<text x="97.8" y="82">P0.1/AD1</text>
<text x="110.5" y="78.3">39</text>
<text x="110.5" y="80.8">38</text>
<text x="110.5" y="83.4">37</text>
<text x="137.8" y="78.3">2</text>
<text x="137.8" y="80.8">3</text>
<text x="137.8" y="83.4">4</text>
<text x="142.8" y="79.5">A0</text>
<text x="142.8" y="82">A1</text>
<text x="152.9" y="79.5">B0</text>
<text x="152.9" y="82">B1</text>
<text x="159.3" y="78.3">181</text>
<text x="159.3" y="80.8">172</text>
<text x="159.3" y="83.4">163</text>
<text x="173" y="78.3">16</text>
<text x="173" y="80.8">15</text>
<text x="173" y="83.4">14</text>
<text x="177.3" y="83.2">P0.2</text>
<text x="177.3" y="80.6">P0.1</text>
<text x="177.3" y="78.1">P0.0</text>
<text x="67.6" y="85.9">18</text>
<text x="73.7" y="87.1">XTAL2</text>
<text x="97.8" y="84.5">P0.2/AD2</text>
<text x="97.8" y="87.1">P0.3/AD3</text>
<text x="97.8" y="89.6">P0.4/AD4</text>
<text x="110.5" y="85.9">36</text>
<text x="110.5" y="88.5">35</text>
<text x="137.8" y="85.9">5</text>
<text x="137.8" y="88.5">6</text>
<text x="142.8" y="84.5">A2</text>
<text x="142.8" y="87.1">A3</text>
<text x="142.8" y="89.6">A4</text>
<text x="152.9" y="84.5">B2</text>
<text x="152.9" y="87.1">B3</text>
<text x="152.9" y="89.6">B4</text>
<text x="159.3" y="85.9">154</text>
<text x="159.3" y="88.5">145</text>
<text x="173" y="85.9">13</text>
<text x="173" y="88.5">12</text>
<text x="177.3" y="88.3">P0.4</text>
<text x="177.3" y="85.7">P0.3</text>
<text x="221.1" y="86.1" transform="rotate(-90 221.1 86.1)">1</text>
<text x="238.9" y="86.1" transform="rotate(-90 238.9 86.1)">2</text>
<text x="257.9" y="86.1" transform="rotate(-90 257.9 86.1)">3</text>
<text x="52.9" y="93.3">30pF</text>
<text x="97.8" y="92.2">P0.5/AD5</text>
<text x="97.8" y="94.7">P0.6/AD6</text>
<text x="110.5" y="91">34</text>
<text x="110.5" y="93.5">33</text>
<text x="137.8" y="91">7</text>
<text x="137.8" y="93.5">8</text>
<text x="142.8" y="92.2">A5</text>
<text x="142.8" y="94.7">A6</text>
<text x="152.9" y="92.2">B5</text>
<text x="152.9" y="94.7">B6</text>
<text x="159.3" y="91">136</text>
<text x="159.3" y="93.5">127</text>
<text x="173" y="91">11</text>
<text x="173" y="93.5">10</text>
<text x="177.3" y="95.9">P0.7</text>
<text x="177.3" y="93.3">P0.6</text>
<text x="177.3" y="90.8">P0.5</text>
<text x="223.2" y="95.4">NPN</text>
<text x="241" y="95.4">NPN</text>
<text x="260.1" y="95.4">NPN</text>
<text x="52.9" y="99.4">100n</text>
<text x="68.7" y="96.1">9</text>
<text x="73.7" y="97.2">RST</text>
<text x="97.8" y="97.2">P0.7/AD7</text>
<text x="110.5" y="101.2">21</text>
<text x="110.5" y="96.1">32</text>
<text x="136.6" y="101.2">19</text>
<text x="137.8" y="96.1">9</text>
<text x="142.8" y="97.2">A7</text>
<text x="152.9" y="97.2">B7</text>
<text x="159.3" y="96.1">118</text>
<text x="165.2" y="101.2">220</text>
<text x="173" y="96.1">9</text>
<text x="210.9" y="101.3" transform="rotate(-90 210.9 101.3)">P1.0</text>
<text x="228.7" y="101.3" transform="rotate(-90 228.7 101.3)">P1.1</text>
<text x="247.8" y="101.3" transform="rotate(-90 247.8 101.3)">P1.2</text>
<text x="54.5" y="104.2">18R</text>
<text x="65" y="103">4k7</text>
<text x="98.1" y="107.4">P2.2/A10</text>
<text x="99.3" y="102.3">P2.0/A8</text>
<text x="99.3" y="104.9">P2.1/A9</text>
<text x="110.5" y="103.7">22</text>
<text x="110.5" y="106.2">23</text>
<text x="137.8" y="103.7">1</text>
<text x="142.8" y="102.3">CE</text>
<text x="142.8" y="104.9">AB/BA</text>
<text x="67.6" y="111.3">30</text>
<text x="67.6" y="113.9">31</text>
<text x="67.6" y="108.8">29</text>
<text x="73.7" y="112.5">ALE</text>
<text x="73.7" y="109.9">PSEN</text>
<text x="98.1" y="109.9">P2.3/A11</text>
<text x="98.1" y="112.5">P2.4/A12</text>
<text x="110.5" y="108.8">24</text>
<text x="110.5" y="111.3">25</text>
<text x="110.5" y="113.9">26</text>
<text x="141.3" y="108.8">74HC245</text>
<text x="73.7" y="115">EA</text>
<text x="98.1" y="115">P2.5/A13</text>
<text x="98.1" y="117.6">P2.6/A14</text>
<text x="110.5" y="118.9">28</text>
<text x="110.5" y="116.4">27</text>
<text x="221.1" y="116.6" transform="rotate(-90 221.1 116.6)">6</text>
<text x="238.9" y="116.6" transform="rotate(-90 238.9 116.6)">5</text>
<text x="257.9" y="116.6" transform="rotate(-90 257.9 116.6)">4</text>
<text x="40.2" y="123.8">P1.0</text>
<text x="51.2" y="124">1</text>
<text x="62.5" y="124">16</text>
<text x="68.7" y="124">1</text>
<text x="73.7" y="125.2">P1.0/T2</text>
<text x="97.4" y="125.2">P3.0/RXD</text>
<text x="98.1" y="120.1">P2.7/A15</text>
<text x="110.5" y="124">10</text>
<text x="210.9" y="120.4" transform="rotate(-90 210.9 120.4)">P1.5</text>
<text x="223.2" y="125.9">NPN</text>
<text x="228.7" y="120.4" transform="rotate(-90 228.7 120.4)">P1.4</text>
<text x="241" y="125.9">NPN</text>
<text x="247.8" y="120.4" transform="rotate(-90 247.8 120.4)">P1.3</text>
<text x="260.1" y="125.9">NPN</text>
<text x="40.2" y="126.3">P1.1</text>
<text x="40.2" y="128.9">P1.2</text>
<text x="40.2" y="131.4">P1.3</text>
<text x="51.2" y="126.6">2</text>
<text x="51.2" y="129.1">3</text>
<text x="51.2" y="131.6">4</text>
<text x="62.5" y="126.6">15</text>
<text x="62.5" y="129.1">14</text>
<text x="62.5" y="131.6">13</text>
<text x="68.7" y="126.6">2</text>
<text x="68.7" y="129.1">3</text>
<text x="68.7" y="131.6">4</text>
<text x="73.7" y="127.7">P1.1/T2EX</text>
<text x="73.7" y="130.3">P1.2</text>
<text x="97.3" y="130.3">P3.2/INT0</text>
<text x="97.7" y="127.7">P3.1/TXD</text>
<text x="110.5" y="126.6">11</text>
<text x="110.5" y="129.1">12</text>
<text x="110.5" y="131.6">13</text>
<text x="40.2" y="134">P1.4</text>
<text x="40.2" y="136.5">P1.5</text>
<text x="51.2" y="134.2">5</text>
<text x="51.2" y="136.7">6</text>
<text x="62.5" y="134.2">12</text>
<text x="62.5" y="136.7">11</text>
<text x="68.7" y="134.2">5</text>
<text x="68.7" y="136.7">6</text>
<text x="73.7" y="132.8">P1.3</text>
<text x="73.7" y="135.3">P1.4</text>
<text x="73.7" y="137.9">P1.5</text>
<text x="97.3" y="132.8">P3.3/INT1</text>
<text x="99.4" y="135.3">P3.4/T0</text>
<text x="99.4" y="137.9">P3.5/T1</text>
<text x="110.5" y="134.2">14</text>
<text x="110.5" y="136.7">15</text>
<text x="51.2" y="139.3">7</text>
<text x="51.2" y="141.8">8</text>
<text x="62.5" y="139.3">10</text>
<text x="62.5" y="141.8">9</text>
<text x="68.7" y="139.3">7</text>
<text x="68.7" y="141.8">8</text>
<text x="73.7" y="140.4">P1.6</text>
<text x="73.7" y="143">P1.7</text>
<text x="98.4" y="140.4">P3.6/WR</text>
<text x="98.8" y="143">P3.7/RD</text>
<text x="110.5" y="141.8">17</text>
<text x="110.5" y="139.3">16</text>
<text x="54.7" y="146.9">1K</text>
<text x="72.2" y="146.9">AT89C52</text>
<text x="72.2" y="149.4">11.05926MHz</text>
<text x="140.5" y="150.9">P1[0..5]</text>
</g>
<text font-size="2.1" fill="#0000c0" x="115.3" y="124.9">(1)</text>
</svg>
